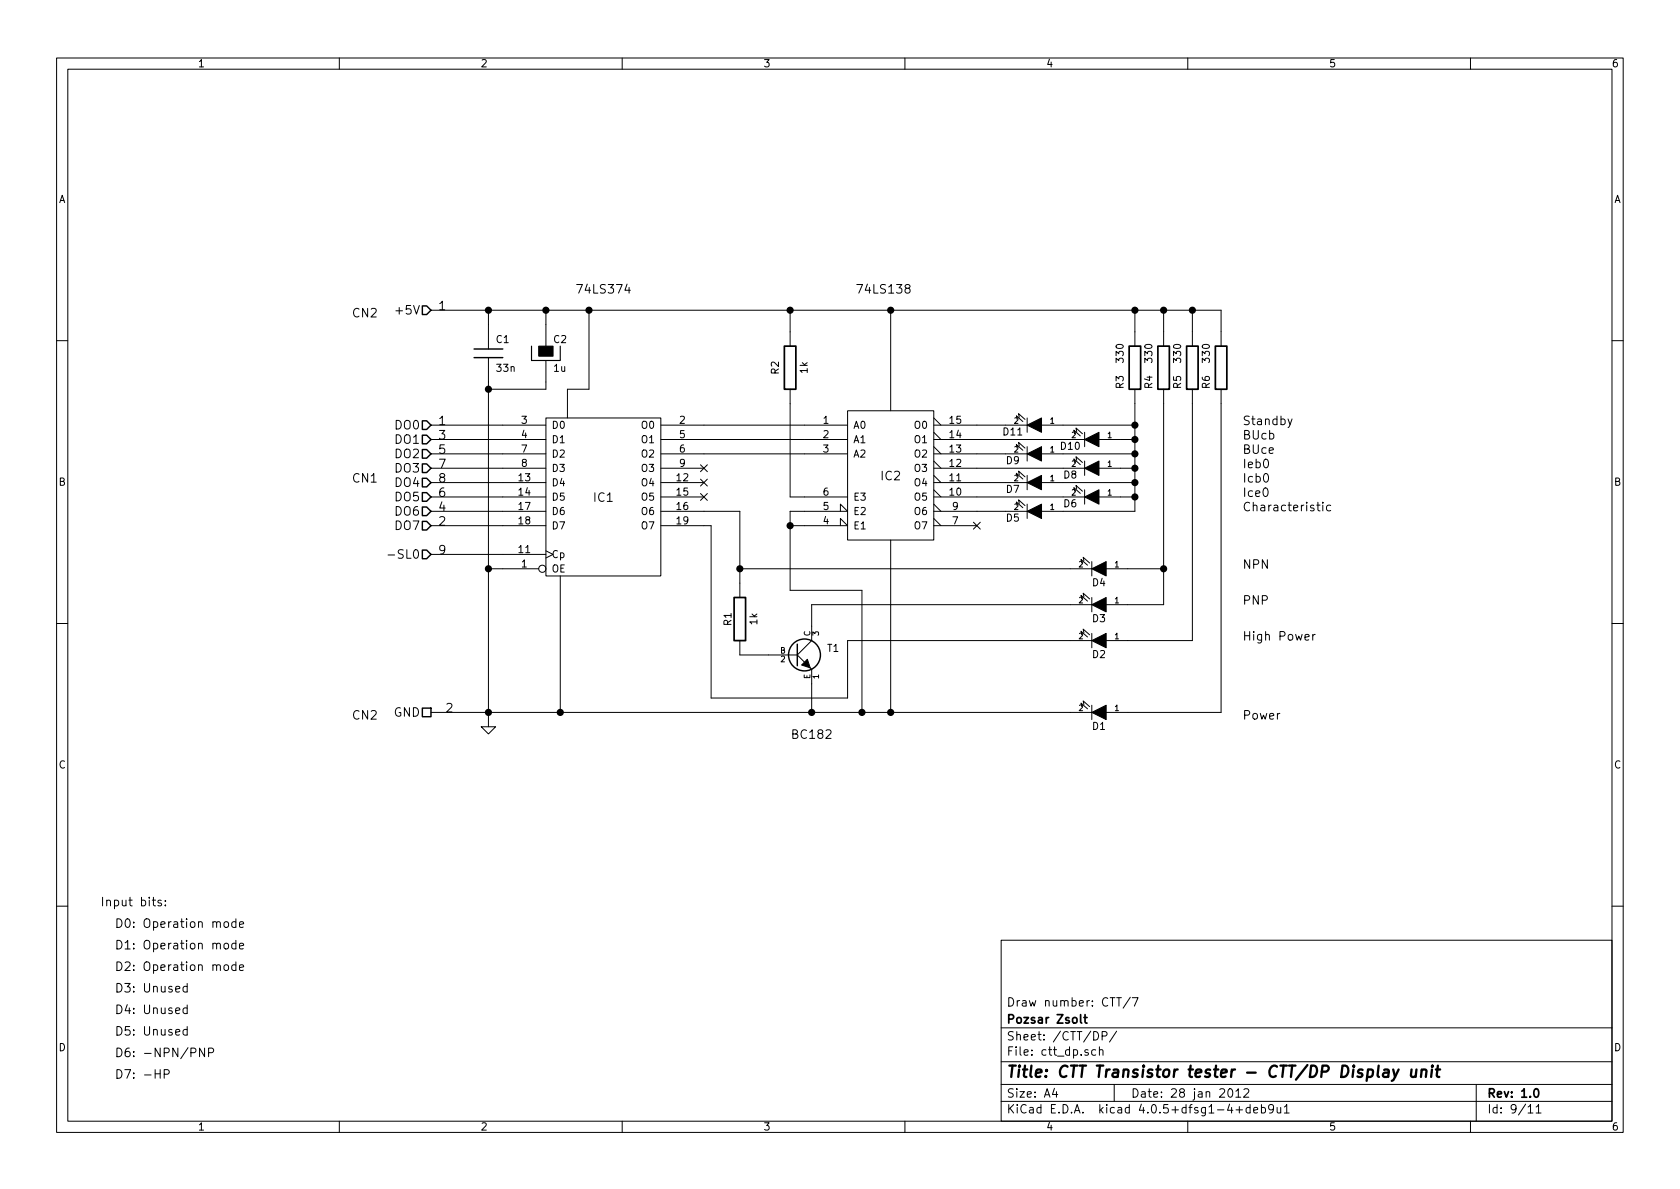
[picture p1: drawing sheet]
<svg xmlns="http://www.w3.org/2000/svg" width="297mm" height="210mm" viewBox="0 0 297 210" stroke-linecap="round" stroke-linejoin="round" font-family="sans-serif">
<g fill="none" stroke="#000" stroke-width=".18">
<path d="M10 10.3h277v189.9h-277zM12 12.2h273v186.1h-273zM60 10.3v1.9M110 10.3v1.9M160 10.3v1.9M210 10.3v1.9M260 10.3v1.9M76.2 54.9h139.7v6.3M86.4 54.9v6.8M96.5 54.9v6.3M104.1 54.9v13.9h-3.8v5.1M139.7 54.9v6.3"/>
<path d="M157.5 54.9v17.7M200.7 54.9v6.3M205.7 54.9v6.3M210.8 54.9v6.3M10 60.2h2M76.2 75.2h20.3M76.2 77.7h20.3M86.4 63.2v65.3M96.5 73.9h20.3v27.9h-20.3zM96.5 63.7v5.1h-10.1M116.8 75.2h33.1M116.8 77.7h33.1"/>
<path d="M139.7 68.8v19.1h10.2M149.9 72.6h15.2v22.9h-15.2zM165.1 75.2h16.5M165.1 77.7h26.7M165.1 79l1.3 1.3M165.1 76.4l1.3 1.3M165.1 73.9l1.3 1.3M179.8 74.2l-.1-.7 1.1 1M179.8 79.2l-.1-.6 1.1 1M180.2 73.8l-.1-.7 1.1 1.1M180.2 78.9l-.1-.7 1.1 1M181.6 73.9v2.5"/>
<path d="M181.6 79v2.5M184.1 75.2h16.6M190 76.7l-.1-.6 1.1 1M190.4 76.3l-.2-.6 1.2 1M191.8 76.4v2.6M194.3 77.7h6.4M200.7 68.8v21.6h-16.6M205.7 68.8v38.1h-10.1M210.8 68.8v44.5h-15.2M215.9 68.8v57.2h-20.3M228.4 74.1l-.5 1.4-.2 .1M285 60.2h2"/>
<path d="M68.6 98.1h1.2M76.2 98h20.3M76.2 90.4h20.3M76.2 85.3h20.3M76.2 80.3h20.3M76.2 93h20.3M76.2 87.9h20.3M76.2 82.8h20.3M96.5 97.4l1.3 .6-1.3 .7M116.8 90.4h14v15.3M116.8 85.3h7.7M116.8 80.3h33.1"/>
<path d="M116.8 93h8.9v30.4h24.2v-10.1h43.1M116.8 87.9h7.7M116.8 82.8h7.7M123.9 87.3l1.2 1.2M123.9 84.7l1.2 1.2M123.9 82.2l1.2 1.2M125.1 87.3l-1.2 1.2M125.1 84.7l-1.2 1.2M125.1 82.2l-1.2 1.2M139.7 93h10.2l-1.3-1.3v1.3M148.6 90.4v-1.3l1.3 1.3h-10.2v14h12.7v21.6M157.5 95.5v30.5"/>
<path d="M165.1 90.4h16.5M165.1 85.3h16.5M165.1 80.3h16.5M165.1 93h7.6M165.1 87.9h26.7M165.1 82.8h26.7M165.1 91.7l1.3 1.3M165.1 89.1l1.3 1.3M165.1 86.6l1.3 1.3M165.1 84.1l1.3 1.2M165.1 81.5l1.3 1.3M172.1 92.3l1.2 1.3"/>
<path d="M173.3 92.3l-1.2 1.3M179.8 84.3l-.1-.6 1.1 1M179.8 89.4l-.1-.6 1.1 1M180.2 83.9l-.1-.6 1.1 1M180.2 89l-.1-.6 1.1 1M181.6 84.1v2.5M181.6 89.1v2.6M184.1 85.3h16.6M184.1 80.3h16.6M190 86.9l-.1-.7 1.1 1M190 81.8l-.1-.7 1.1 1.1M190.4 86.5l-.2-.7 1.2 1.1"/>
<path d="M190.4 81.4l-.2-.6 1.2 1M191.3 99.6l-.2-.7 1.2 1M191.6 99.2l-.1-.7 1.2 1.1M191.8 81.5v2.6M191.8 86.6v2.5M193 99.3v2.5M194.3 87.9h6.4M194.3 82.8h6.4M232.8 89.3h.6M233 88.8v1.3l.4 .2M233.9 88.8v.2M233.9 89.3v1"/>
<path d="M235.3 89.4a.48 .48 0 0 0-.7 .1v.7a.48 .48 0 0 0 .7 .1M10 110.3h2M86.4 100.6h8.8M99.1 101.8v24.2M130.8 100.6h62.2M130.8 113.3v2.5h10.2M141 115.8l1.2 1.3M143.3 118.1l.2 .3v7.6M191.3 105.9l-.2-.6 1.2 1M191.3 112.3l-.2-.7 1.2 1M191.6 105.5l-.1-.6 1.2 1M191.6 111.9l-.1-.7 1.2 1.1"/>
<path d="M193 106.9h-49.5v6.4l-2.5 2.5M193 105.7v2.5M193 112v2.5M195.6 100.6h10.1M230.7 112.7l.8-.2-.1-.2-.4-.1-.3 .2 .1 .7h.6M232.1 112.2v1M232.5 112.2l-.2 .1-.2 .2M285 110.3h2M76.2 126h116.8M85.1 128.5h2.5l-1.2 1.3zM191.3 125l-.2-.7 1.2 1M191.6 124.6l-.1-.7 1.2 1.1"/>
<path d="M193 124.7v2.5M28.5 159.3l-.4-.1-.2 .2 .1 .2 .5 .2v.3h-.6M29.2 159.3v.1M10 160.2h2M29.2 160v.2M33.1 178.3a.48 .48 0 0 0-.7 .1v.7a.48 .48 0 0 0 .7 .1M33.1 174.5a.48 .48 0 0 0-.7 .1v.7a.48 .48 0 0 0 .7 .1M33.1 173.9v1.5M33.1 177.7v1.5M39.7 170.8l.2-.2 .4 .2 .1 .5-.1 .2-.4 .1-.2-.1zM39.7 166.9l.2-.1 .4 .1 .1 .6-.1 .2-.4 .1-.2-.1zM39.7 163.1l.2-.1 .4 .1 .1 .6-.1 .2-.4 .1-.2-.2z"/>
<path d="M41.7 170.7a.48 .48 0 0 0-.7 .1v.7a.48 .48 0 0 0 .7 0M41.7 166.9a.48 .48 0 0 0-.7 0v.8a.48 .48 0 0 0 .7 0M41.7 163.1a.48 .48 0 0 0-.7 0v.7a.48 .48 0 0 0 .7 .1M41.7 162.5v1.5M41.7 166.3v1.5M41.7 170.1v1.5M42.3 171.1l.8-.1-.1-.3-.4-.1-.3 .2 .1 .7h.6M42.3 167.3l.8-.1-.1-.3-.4-.1-.3 .2 .1 .7h.6M42.3 163.5l.8-.2-.1-.2-.4-.1-.3 .2 .1 .7h.6M177 166.3h108v32h-108zM197.4 176.4h.9M199.8 176.3l-1.2 2"/>
<path d="M200.2 176.4h1l-.6 1.5M285 160.2h2M29 190l.8-.1 .1-.2-.1-.4-.2-.2h-.6v1.6M33.1 182.1a.48 .48 0 0 0-.7 .1v.7a.48 .48 0 0 0 .7 .1M33.1 181.5v1.6M36.2 185.3v1.6l-.9-1.6v1.6M36.9 186.2l.7-.1 .2-.3-.1-.3-.2-.2h-.6v1.6M60 198.3v1.9M110 198.3v1.9M160 198.3v1.9M177 194.8h108M177 191.8h108"/>
<path d="M177 187.8h108M177 181.8h108M186.4 192.5l-.3 1h.9M186.8 193v1M193.4 182.4a.76 .76 0 0 1 .8 .8 .76 .76 0 0 1-.8 .7zM193.7 185.7l-.4-.1-.3 .3 .1 .6 .2 .1 .4-.1M194.4 185.7l.2-.1 .4 .1v.9M194.4 185.1v1.5M194.9 183.2l.7-.1 .1-.2v-.3l-.2-.2h-.6v1.5M197 191.8v3M197.4 182.3l-1.2 2M210 198.3v1.9"/>
<path d="M217.2 192.7l.2-.2a.81 .81 0 0 1 .6 .6 .81 .81 0 0 1-.2 .8l-.2 .1a.79 .79 0 0 1-.4-1.3zM218.5 193l.4-.5v1.5M218.5 194h.9M218.5 196.3h1.2M219.1 195.7v1.1M219.9 192.7l.3-.2h.3l.3 .5-.9 1h.9M221 195.9l-.4-.1-.3 .3 .1 .6 .2 .1 .4-.1M221 195.3v1.5M221.7 196.3l.7-.1-.1-.3-.4-.1-.2 .2v.7h.6M223 195.9l.5-.1 .2 .3-.1 .6h-.6M223 195.3v1.5M225.2 196l-.3 .3h-.3l-.3-.3v-.4l.2-.2 .4-.1 .2 .2a1.19 1.19 0 0 1-.2 1.2l-.4 .1"/>
<path d="M225.8 195.8l.1 .9 .3 .1 .2-.1M226.4 195.8v1M227.1 195.8l.4-.5v1.5M227.1 196.8h.8M260 198.3v1.9M261 191.8v6.5M270.2 195.8l.4-.5v1.5M270.2 196.8h.8M271.6 195.8l.4-.5v1.5M271.6 196.8h.9"/>
<circle cx="95.9" cy="100.6" r=".63"/>
</g>
<path d="M138.7 61.2h2v7.6h-2zM199.6 61.2h2.1v7.6h-2.1zM204.7 61.2h2.1v7.6h-2.1zM209.8 61.2h2v7.6h-2zM214.9 61.2h2v7.6h-2zM129.8 105.7h2v7.6h-2zM191.1 179.4v1.3l.2 .2M191.6 179.9h.6M191.8 179.4v1.3l.4 .2M271.3 192.7l.3-.2a.81 .81 0 0 1 .5 .6 .81 .81 0 0 1-.2 .8l-.2 .1a.79 .79 0 0 1-.4-1.3z" fill="none" stroke="#000" stroke-width=".3"/>
<path d="M244.7 189.2h.8l-.1 1.2M245.5 189.6l-.7 .1a.4 .4 0 0 0-.3 .3 .4 .4 0 0 0 .3 .4l.6-.1M246.3 189.1l.4 1.3M247.3 189.1l-.9 1.8-.3 .2M249.6 189.1l-.1 1.2a.56 .56 0 0 0 .8 0M250.4 189.1l-.1 1.3M251.4 189.3a.52 .52 0 0 1 .8 .1l-.1 1M251.4 189.1l-.2 1.3M253.2 189.1l-.2 1.3M253.3 188.4l-.1 .2 .2-.1-.1-.1-.1 .2M253.9 189.1h.7M254.2 188.4l-.2 1.8 .1 .1 .4 .1" fill="none" stroke="#000" stroke-width=".41"/>
<g fill="#000" stroke="#000" stroke-width=".25">
<circle cx="86.4" cy="54.9" r=".51"/>
<circle cx="96.5" cy="54.9" r=".51"/>
<circle cx="104.1" cy="54.9" r=".51"/>
<circle cx="139.7" cy="54.9" r=".51"/>
<circle cx="157.5" cy="54.9" r=".51"/>
<circle cx="200.7" cy="54.9" r=".51"/>
<circle cx="205.7" cy="54.9" r=".51"/>
<circle cx="210.8" cy="54.9" r=".51"/>
<circle cx="86.4" cy="68.8" r=".51"/>
<circle cx="200.7" cy="77.7" r=".51"/>
<circle cx="200.7" cy="75.2" r=".51"/>
<circle cx="139.7" cy="93" r=".51"/>
<circle cx="200.7" cy="82.8" r=".51"/>
<circle cx="200.7" cy="80.3" r=".51"/>
<circle cx="200.7" cy="87.9" r=".51"/>
<circle cx="200.7" cy="85.3" r=".51"/>
<circle cx="86.4" cy="100.6" r=".51"/>
<circle cx="130.8" cy="100.6" r=".51"/>
<circle cx="205.7" cy="100.6" r=".51"/>
<circle cx="86.4" cy="126" r=".51"/>
<circle cx="99.1" cy="126" r=".51"/>
<circle cx="143.5" cy="126" r=".51"/>
<circle cx="152.4" cy="126" r=".51"/>
<circle cx="157.5" cy="126" r=".51"/>
</g>
<g fill="none" stroke="#000" stroke-width=".25">
<path d="M74.7 54.1h.7l.8 .8-.8 .7h-.7zM74.7 79.5h.7l.8 .8-.8 .7h-.7zM74.7 77h.7l.8 .7-.8 .8h-.7zM74.7 74.4h.7l.8 .8-.8 .7h-.7zM83.8 63.2h5.1M83.8 61.7h5.1M74.7 97.3h.7l.8 .7-.8 .8h-.7zM74.7 92.2h.7l.8 .8-.8 .7h-.7zM74.7 89.7h.7l.8 .7-.8 .8h-.7zM74.7 87.1h.7l.8 .8-.8 .7h-.7zM74.7 84.6h.7l.8 .7-.8 .8h-.7zM74.7 82h.7l.8 .8-.8 .8h-.7z"/>
<path d="M141 113.9v3.8M74.7 125.2h1.5v1.5h-1.5z"/>
<circle cx="142.2" cy="115.8" r="2.82"/>
</g>
<g fill="#000" stroke="#000" stroke-width=".18">
<path d="M95.2 61.2h2.6v1.8h-2.6zM181.6 75.2l2.5-1.3v2.5zM191.8 77.7l2.5-1.3v2.6zM181.6 80.3l2.5-1.3v2.5zM181.6 85.3l2.5-1.2v2.5zM181.6 90.4l2.5-1.3v2.6zM191.8 87.9l2.5-1.3v2.5zM191.8 82.8l2.5-1.3v2.6zM141.7 117.6l1-1 .6 1.5zM193 106.9l2.6-1.2v2.5zM193 113.3l2.6-1.3v2.5zM193 100.6l2.6-1.3v2.5z"/>
<path d="M193 126l2.6-1.3v2.5z"/>
</g>
<path d="M94 61.2v2.5h5.1v-2.5" fill="none" stroke="#000" stroke-width=".2"/>
<text font-size="2.8" x="178" y="190.5">Title: CTT Transistor tester - CTT/DP Display unit</text>
<g font-size="2.1">
<text x="102.4" y="51.9">74LS374</text>
<text x="151.9" y="51.9">74LS138</text>
<text x="62.2" y="56.1">CN2</text>
<text x="70.4" y="55.6">+5V</text>
<text x="77.5" y="54.9">1</text>
<text x="69.9" y="75.9">DO0</text>
<text x="77.5" y="77.7">3</text>
<text x="77.5" y="75.2">1</text>
<text x="219.7" y="77.7">BUcb</text>
<text x="219.7" y="75.2">Standby</text>
<text x="69.9" y="83.6">DO3</text>
<text x="69.9" y="81">DO2</text>
<text x="69.9" y="78.5">DO1</text>
<text x="77.5" y="82.8">7</text>
<text x="77.5" y="80.3">5</text>
<text x="219.7" y="82.8">Ieb0</text>
<text x="219.7" y="80.3">BUce</text>
<text x="62.2" y="85.3">CN1</text>
<text x="69.9" y="88.6">DO5</text>
<text x="69.9" y="86.1">DO4</text>
<text x="77.5" y="85.3">8</text>
<text x="77.5" y="87.9">6</text>
<text x="105" y="88.7">IC1</text>
<text x="155.8" y="84.9">IC2</text>
<text x="219.7" y="87.9">Ice0</text>
<text x="219.7" y="85.3">Icb0</text>
<text x="69.9" y="93.7">DO7</text>
<text x="69.9" y="91.2">DO6</text>
<text x="77.5" y="90.4">4</text>
<text x="77.5" y="93">2</text>
<text x="219.7" y="90.4">Characteristic</text>
<text x="69.7" y="98.8">-SL0</text>
<text x="77.5" y="98">9</text>
<text x="219.7" y="100.6">NPN</text>
<text x="219.7" y="106.9">PNP</text>
<text x="219.7" y="113.3">High Power</text>
<text x="78.7" y="126">2</text>
<text x="62.2" y="127.2">CN2</text>
<text x="69.5" y="126.7">GND</text>
<text x="140.2" y="130.7">BC182</text>
<text x="219.7" y="127.2">Power</text>
<text x="17.8" y="160.3">Input bits:</text>
<text x="20.3" y="167.9">D1: Operation mode</text>
<text x="20.3" y="164.1">D0: Operation mode</text>
<text x="20.3" y="171.7">D2: Operation mode</text>
<text x="20.3" y="179.3">D4: Unused</text>
<text x="20.3" y="175.5">D3: Unused</text>
<text x="178" y="178">Draw number: CTT/7</text>
<text x="20.3" y="183.1">D5: Unused</text>
<text x="178" y="184">Sheet: /CTT/DP/</text>
<text x="178" y="181">Pozsar Zsolt</text>
<text x="20.3" y="190.7">D7: -HP</text>
<text x="20.3" y="186.9">D6: -NPN/PNP</text>
<text x="178" y="186.7">File: ctt_dp.sch</text>
<text x="178" y="196.9">KiCad E.D.A. kicad 4.0.5+dfsg1-4+deb9u1</text>
<text x="178" y="194.1">Size: A4</text>
<text x="200" y="194.1">Date: 28 jan 2012</text>
<text x="263" y="194.1">Rev: 1.0</text>
<text x="263" y="196.9">Id: 9/11</text>
</g>
<g font-size="1.8">
<text x="35" y="11.9">1</text>
<text x="85" y="11.9">2</text>
<text x="135" y="11.9">3</text>
<text x="185" y="11.9">4</text>
<text x="235" y="11.9">5</text>
<text x="285" y="11.9">6</text>
<text x="10.4" y="35.9">A</text>
<text x="285.4" y="35.9">A</text>
<text x="87.8" y="60.6">C1</text>
<text x="87.9" y="65.7">33n</text>
<text x="97.9" y="60.6">C2</text>
<text x="97.9" y="65.7">1u</text>
<text x="142.8" y="66" transform="rotate(-90 142.8 66)">1k</text>
<text x="198.7" y="64" transform="rotate(-90 198.7 64)">330</text>
<text x="203.7" y="64" transform="rotate(-90 203.7 64)">330</text>
<text x="208.8" y="64" transform="rotate(-90 208.8 64)">330</text>
<text x="213.9" y="64" transform="rotate(-90 213.9 64)">330</text>
<text x="137.7" y="66.1" transform="rotate(-90 137.7 66.1)">R2</text>
<text x="198.7" y="68.7" transform="rotate(-90 198.7 68.7)">R3</text>
<text x="203.7" y="68.7" transform="rotate(-90 203.7 68.7)">R4</text>
<text x="208.8" y="68.7" transform="rotate(-90 208.8 68.7)">R5</text>
<text x="213.9" y="68.7" transform="rotate(-90 213.9 68.7)">R6</text>
<text x="92.2" y="74.9">3</text>
<text x="92.2" y="77.5">4</text>
<text x="97.5" y="75.8">D0</text>
<text x="113.5" y="75.8">O0</text>
<text x="120.2" y="74.9">2</text>
<text x="120.2" y="77.5">5</text>
<text x="145.6" y="74.9">1</text>
<text x="145.6" y="77.5">2</text>
<text x="150.9" y="75.8">A0</text>
<text x="161.7" y="75.8">O0</text>
<text x="167.9" y="77.5">14</text>
<text x="167.9" y="74.9">15</text>
<text x="177.4" y="77">D11</text>
<text x="92.2" y="80">7</text>
<text x="92.2" y="82.5">8</text>
<text x="97.5" y="78.4">D1</text>
<text x="97.5" y="80.9">D2</text>
<text x="97.5" y="83.4">D3</text>
<text x="113.5" y="78.4">O1</text>
<text x="113.5" y="80.9">O2</text>
<text x="113.5" y="83.4">O3</text>
<text x="120.2" y="80">6</text>
<text x="120.2" y="82.5">9</text>
<text x="145.6" y="80">3</text>
<text x="150.9" y="78.4">A1</text>
<text x="150.9" y="80.9">A2</text>
<text x="161.7" y="83.4">O3</text>
<text x="161.7" y="80.9">O2</text>
<text x="161.7" y="78.4">O1</text>
<text x="167.9" y="82.5">12</text>
<text x="167.9" y="80">13</text>
<text x="178" y="82.1">D9</text>
<text x="187.6" y="79.5">D10</text>
<text x="10.4" y="85.9">B</text>
<text x="91.7" y="85.1">13</text>
<text x="91.7" y="87.6">14</text>
<text x="97.5" y="86">D4</text>
<text x="97.5" y="88.5">D5</text>
<text x="113.5" y="86">O4</text>
<text x="113.5" y="88.5">O5</text>
<text x="119.7" y="85.1">12</text>
<text x="119.7" y="87.6">15</text>
<text x="145.6" y="87.6">6</text>
<text x="150.9" y="88.5">E3</text>
<text x="161.7" y="88.5">O5</text>
<text x="161.7" y="86">O4</text>
<text x="167.9" y="87.6">10</text>
<text x="167.9" y="85.1">11</text>
<text x="178" y="87.1">D7</text>
<text x="188.1" y="89.7">D6</text>
<text x="188.1" y="84.6">D8</text>
<text x="285.4" y="85.9">B</text>
<text x="91.7" y="90.2">17</text>
<text x="91.7" y="92.7">18</text>
<text x="97.5" y="91.1">D6</text>
<text x="97.5" y="93.6">D7</text>
<text x="113.5" y="91.1">O6</text>
<text x="113.5" y="93.6">O7</text>
<text x="119.7" y="90.2">16</text>
<text x="119.7" y="92.7">19</text>
<text x="145.6" y="92.7">4</text>
<text x="145.6" y="90.2">5</text>
<text x="150.9" y="93.6">E1</text>
<text x="150.9" y="91.1">E2</text>
<text x="161.7" y="93.6">O7</text>
<text x="161.7" y="91.1">O6</text>
<text x="168.4" y="92.7">7</text>
<text x="168.4" y="90.2">9</text>
<text x="178" y="92.2">D5</text>
<text x="91.7" y="97.8">11</text>
<text x="92.2" y="100.3">1</text>
<text x="97.5" y="101.2">OE</text>
<text x="97.5" y="98.7">Cp</text>
<text x="193.2" y="103.7">D4</text>
<text x="129.3" y="110.6" transform="rotate(-90 129.3 110.6)">R1</text>
<text x="133.9" y="110.4" transform="rotate(-90 133.9 110.4)">1k</text>
<text x="193.2" y="110">D3</text>
<text x="146.3" y="115.3">T1</text>
<text x="193.2" y="116.4">D2</text>
<text x="193.2" y="129.1">D1</text>
<text x="10.4" y="135.9">C</text>
<text x="285.4" y="135.9">C</text>
<text x="10.4" y="185.9">D</text>
<text x="285.4" y="185.9">D</text>
<text x="35" y="199.9">1</text>
<text x="85" y="199.9">2</text>
<text x="135" y="199.9">3</text>
<text x="185" y="199.9">4</text>
<text x="235" y="199.9">5</text>
<text x="285" y="199.9">6</text>
</g>
<g font-size="1.4">
<text x="179.3" y="74.9">2</text>
<text x="185.7" y="74.9">1</text>
<text x="189.5" y="77.5">2</text>
<text x="195.8" y="77.5">1</text>
<text x="179.3" y="80">2</text>
<text x="185.7" y="80">1</text>
<text x="189.5" y="82.5">2</text>
<text x="195.8" y="82.5">1</text>
<text x="179.3" y="85.1">2</text>
<text x="185.7" y="85.1">1</text>
<text x="189.5" y="87.6">2</text>
<text x="195.8" y="87.6">1</text>
<text x="179.3" y="90.2">2</text>
<text x="185.7" y="90.2">1</text>
<text x="190.8" y="100.3">2</text>
<text x="197.1" y="100.3">1</text>
<text x="190.8" y="106.7">2</text>
<text x="197.1" y="106.7">1</text>
<text x="143.3" y="112.5" transform="rotate(-90 143.3 112.5)">C</text>
<text x="144.8" y="112.4" transform="rotate(-90 144.8 112.4)">3</text>
<text x="190.8" y="113">2</text>
<text x="197.1" y="113">1</text>
<text x="137.9" y="115.6">B</text>
<text x="138" y="117.1">2</text>
<text x="143.3" y="120.1" transform="rotate(-90 143.3 120.1)">E</text>
<text x="144.8" y="120" transform="rotate(-90 144.8 120)">1</text>
<text x="190.8" y="125.7">2</text>
<text x="197.1" y="125.7">1</text>
</g>
</svg>
